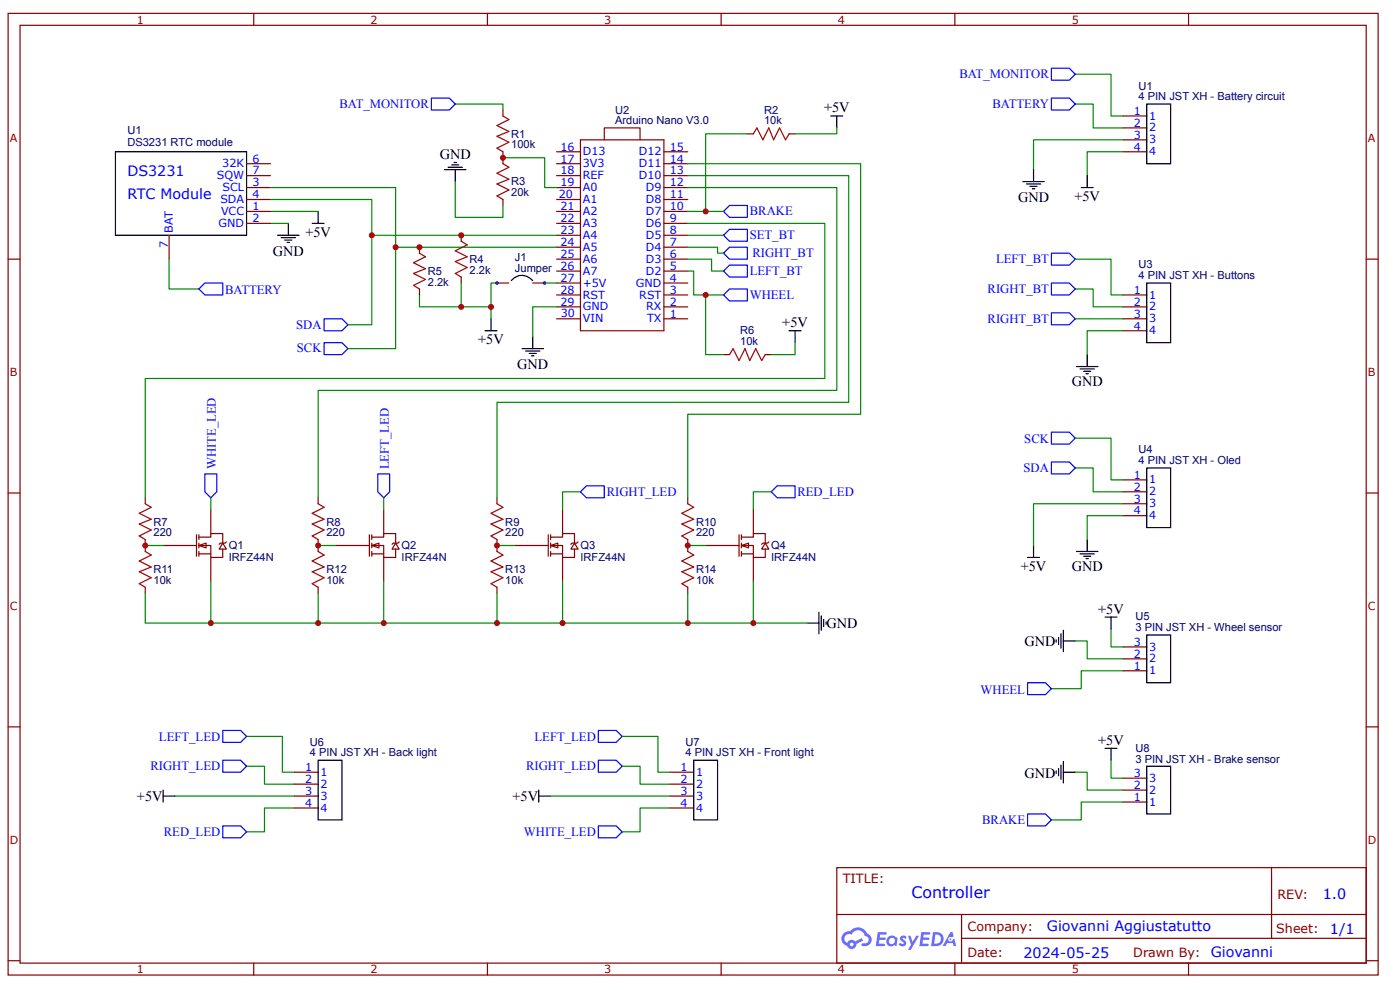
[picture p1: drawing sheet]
<svg xmlns="http://www.w3.org/2000/svg" width="297mm" height="210mm" viewBox="0 0 297 210" stroke-linecap="round" stroke-linejoin="round" font-family="sans-serif">
<g fill="none" stroke="#800" stroke-width=".25">
<path d="M1.7 2.8h290.7v203.9h-290.7zM4.3 5.4h285.5v198.8h-285.5zM53.8 2.8v2.6M103.4 2.8v2.6M153 2.8v2.6M202.6 2.8v2.6M252.1 2.8v2.6M1.7 54.9h2.6M289.8 54.9h2.6M1.7 104.5h2.6M289.8 104.5h2.6M1.7 154.1h2.6"/>
<path d="M289.8 154.1h2.6M177.5 184h112.3v20.2h-112.3zM177.6 193.9h112.1M204 198.9h85.7M204 193.9v10.1M269.8 184v14.9M1.7 203.7h2.6M53.8 204.2v2.5M103.4 204.2v2.5M153 204.2v2.5M202.6 204.2v2.5M252.1 204.2v2.5"/>
<path d="M289.8 203.7h2.6"/>
</g>
<g fill="#58f">
<path d="M191.1 198.5l.5-.2 .4 .1 .3 .3-.2 .4a.33 .33 0 0 0-.3-.3 .33 .33 0 0 0-.3 .1v.1a.85 .85 0 0 1 .7 .7 .85 .85 0 0 1-.3 .8l-.7 .1-.6-.4 .4-.4 .5 .3 .2-.1v-.2a.88 .88 0 0 1-.6-1.3z"/>
<path d="M192.6 198.4h.6l.4 1.3 .8-1.3h.6l-1.8 3h-.6l.7-1.1z"/>
<path d="M186.2 197.6h1.7l.2 .1-.1 .4h-1.3l-.1 .7h1.1l.2 .2-.2 .3h-1.1l-.2 .8h1.3l.1 .2-.1 .2-1.9 .1z"/>
<path d="M195.5 197.6h1.6l.2 .1v.4h-1.3l-.1 .7h1.1l.2 .2-.3 .3h-1.1l-.1 .8h1.2l.1 .2-.1 .2-1.9 .1z"/>
<path d="M201.6 197.6h.5l.2 .9-.4 .2a.49 .49 0 0 0-.7 .2 .49 .49 0 0 0 .3 .7 .49 .49 0 0 0 .6-.4l.4-.2 .4 1.6h-.6l-.2-.7h-1.2l-.3 .7h-.6z"/>
<path d="M197.9 197.6l-.4 3h1a1.51 1.51 0 0 0 1.7-1.5 1.51 1.51 0 0 0-1.8-1.5zM198.4 198.1a1.02 1.02 0 0 1 1.2 1.2 1.02 1.02 0 0 1-1.4 .8z"/>
<path d="M188.5 198.6a1.11 1.11 0 0 0-.3 1.6 1.11 1.11 0 0 0 1.6 .2l.4 .2 .2-1.7-.4-.2a1.01 1.01 0 0 0-1.5-.1zM188.5 199.5a.66 .66 0 0 1 1.3 0 .66 .66 0 0 1-1.3 0z"/>
<path d="M179 197.9a1.58 1.58 0 0 0 .7 2.6 1.01 1.01 0 0 0 1.2 .7 1.01 1.01 0 0 0 .8-1.1l1.4-.7-.3-.5-1.4 .7a1.02 1.02 0 0 0-1.7 .3 .99 .99 0 0 1-.4-1.4 .99 .99 0 0 1 1.4-.3 1.48 1.48 0 0 1 1.5-1 1.48 1.48 0 0 1 1.3 1.2 .82 .82 0 0 1 .8 1.1 .82 .82 0 0 1-1.2 .5l-.3 .1v.3a1.4 1.4 0 0 0 2-.6 1.4 1.4 0 0 0-.9-1.9 2.19 2.19 0 0 0-3.6-.5l-.8 .1zM180.3 200.2a.4 .4 0 0 1 .8 0 .4 .4 0 0 1-.8 0z"/>
<circle cx="201.6" cy="199.1" r=".19"/>
</g>
<path d="M153.5 57.5l1.3-1.3h3.8v2.5h-3.8zM153.5 53.7l1.3-1.3h3.8v2.5h-3.8zM153.5 49.9l1.3-1.3h3.8v2.5h-3.8zM68.8 72.7h3.8l1.2 1.2-1.2 1.3h-3.8zM68.8 67.6h3.8l1.2 1.3-1.2 1.2h-3.8z" fill="none" stroke="#00f" stroke-width=".25"/>
<path d="M42.2 115.7l1.5-.6v1.1z" fill="#fefefe"/>
<path d="M42.2 115.7l1.5-.6v1.1z" fill="none" stroke="#800" stroke-width=".25"/>
<path d="M47.3 115.1l.7 1.3h-1.5z" fill="#fefefe"/>
<path d="M34.6 115.7h7.1M41.7 113.4v4.5M42.2 113.9h2.5v-.8h2.6v2M42.2 115.7h2.5v2.5h2.6v-1.8M42.2 117.4h2.5M42.2 113.4v1M42.2 115.1v1.1M42.2 116.9v1M44.7 108.1v5M44.7 118.2v5M47.3 115.1l.7 1.3h-1.5zM48 114.9l-.2 .2h-1.1l-.2 .3" fill="none" stroke="#800" stroke-width=".25"/>
<path d="M78.9 115.7l1.5-.6v1.1z" fill="#fefefe"/>
<path d="M78.9 115.7l1.5-.6v1.1z" fill="none" stroke="#800" stroke-width=".25"/>
<path d="M83.9 115.1l.8 1.3h-1.5z" fill="#fefefe"/>
<path d="M71.3 115.7h7.1M78.4 113.4v4.5M78.9 113.9h2.5v-.8h2.5v2M78.9 115.7h2.5v2.5h2.5v-1.8M78.9 117.4h2.5M78.9 113.4v1M78.9 115.1v1.1M78.9 116.9v1M81.4 108.1v5M81.4 118.2v5M83.9 115.1l.8 1.3h-1.5zM84.7 114.9l-.3 .2h-1l-.2 .3" fill="none" stroke="#800" stroke-width=".25"/>
<path d="M116.8 115.7l1.5-.6v1.1z" fill="#fefefe"/>
<path d="M116.8 115.7l1.5-.6v1.1z" fill="none" stroke="#800" stroke-width=".25"/>
<path d="M121.9 115.1l.7 1.3h-1.5z" fill="#fefefe"/>
<path d="M109.2 115.7h7.1M116.3 113.4v4.5M116.8 113.9h2.5v-.8h2.6v2M116.8 115.7h2.5v2.5h2.6v-1.8M116.8 117.4h2.5M116.8 113.4v1M116.8 115.1v1.1M116.8 116.9v1M119.3 108.1v5M119.3 118.2v5M121.9 115.1l.7 1.3h-1.5zM122.6 114.9l-.2 .2h-1l-.3 .3" fill="none" stroke="#800" stroke-width=".25"/>
<path d="M157.3 115.7l1.5-.6v1.1z" fill="#fefefe"/>
<path d="M157.3 115.7l1.5-.6v1.1z" fill="none" stroke="#800" stroke-width=".25"/>
<path d="M162.3 115.1l.8 1.3h-1.5z" fill="#fefefe"/>
<g fill="none" stroke="#800" stroke-width=".25">
<path d="M52.3 39.8h5.1M52.3 37.2h5.1M52.3 34.7h5.1M106.7 23.3v1.3M106.7 32.2v2.5M118.1 39.8h5M118.1 37.2h5M118.1 34.7h5M118.1 32.2h5M123.1 29.6h17.7v40.5h-17.7zM128.2 29.6v-2.5h7.6v2.5M140.8 39.8h5.1"/>
<path d="M140.8 37.2h5.1M140.8 34.7h5.1M140.8 32.2h5.1M158.6 28.4h1.2M167.4 28.4h1.3M238.2 32.2h5.1M238.2 29.6h5.1M238.2 24.6h5.1M238.2 27.1h5.1M35.9 49.9v5M52.3 44.8h5.1M52.3 42.3h5.1"/>
<path d="M52.3 47.4h5.1M89 52.4v1.3M97.8 49.9v1.2M97.8 58.7v1.3M106.7 42.3v1.3M118.1 44.8h5M118.1 42.3h5M118.1 47.4h5M118.1 57.5h5M118.1 54.9h5M118.1 52.4h5M118.1 49.9h5"/>
<path d="M140.8 44.8h5.1M140.8 42.3h5.1M140.8 47.4h5.1M140.8 57.5h5.1M140.8 54.9h5.1M140.8 52.4h5.1M140.8 49.9h5.1M89 61.3v1.2M105.4 60h2.6M113 60h2.6M118.1 67.6h5M118.1 65.1h5"/>
<path d="M118.1 62.5h5M118.1 60h5M140.8 67.6h5.1M140.8 65.1h5.1M140.8 62.5h5.1M140.8 60h5.1M153.5 75.2h1.3M162.3 75.2h1.3M238.2 67.6h5.1M238.2 65.1h5.1M238.2 62.5h5.1M238.2 70.1h5.1"/>
<path d="M30.8 105.5v1.3M30.8 114.4v2.5M67.5 105.5v1.3M67.5 114.4v2.5M105.4 105.5v1.3M105.4 114.4v2.5M145.9 105.5v1.3M145.9 114.4v2.5M149.7 115.7h7.1M156.8 113.4v4.5M157.3 113.9h2.5v-.8h2.5v2M157.3 115.7h2.5v2.5h2.5v-1.8"/>
<path d="M157.3 117.4h2.5M157.3 113.4v1M157.3 115.1v1.1M157.3 116.9v1M159.8 108.1v5M159.8 118.2v5M162.3 115.1l.8 1.3h-1.5zM163.1 114.9l-.2 .2h-1.1l-.2 .3M238.2 101.7h5.1M238.2 104.3h5.1M238.2 106.8h5.1M238.2 109.3h5.1"/>
<path d="M30.8 124.5v1.3M67.5 124.5v1.3M105.4 124.5v1.3M145.9 124.5v1.3M238.2 139.7h5.1M238.2 137.2h5.1M238.2 142.2h5.1M62.4 163.7h5.1M62.4 166.2h5.1M62.4 168.8h5.1M62.4 171.3h5.1M142.1 163.7h5.1"/>
<path d="M142.1 166.2h5.1M142.1 168.8h5.1M142.1 171.3h5.1M238.2 170h5.1M238.2 167.5h5.1M238.2 165h5.1"/>
</g>
<g fill="none" stroke="#a00000" stroke-width=".25">
<path d="M106.7 24.6l1.3 .7-2.6 1.3 2.6 1.3-2.6 1 2.6 1.3-2.6 1.2 1.3 .8M106.7 34.7l1.3 .8-2.6 1.2 2.6 1.3-2.6 1 2.6 1.3-2.6 1.2 1.3 .8M159.8 28.4l.8-1.3 1.2 2.5 1.3-2.5 1 2.5 1.3-2.5 1.2 2.5 .8-1.2M89 53.7l1.3 .7-2.6 1.3 2.6 1.3-2.6 1 2.6 1.2-2.6 1.3 1.3 .8M97.8 51.1l1.3 .8-2.5 1.3 2.5 1.2-2.5 1 2.5 1.3-2.5 1.3 1.2 .7M154.8 75.2l.7-1.3 1.3 2.5 1.2-2.5 1.1 2.5 1.2-2.5 1.3 2.5 .7-1.2M30.8 116.9l1.3 .8-2.6 1.2 2.6 1.3-2.6 1 2.6 1.3-2.6 1.2 1.3 .8M30.8 106.8l1.3 .8-2.6 1.2 2.6 1.3-2.6 1 2.6 1.3-2.6 1.2 1.3 .8M67.5 116.9l1.3 .8-2.6 1.2 2.6 1.3-2.6 1 2.6 1.3-2.6 1.2 1.3 .8M67.5 106.8l1.3 .8-2.6 1.2 2.6 1.3-2.6 1 2.6 1.3-2.6 1.2 1.3 .8M105.4 116.9l1.3 .8-2.5 1.2 2.5 1.3-2.5 1 2.5 1.3-2.5 1.2 1.2 .8M105.4 106.8l1.3 .8-2.5 1.2 2.5 1.3-2.5 1 2.5 1.3-2.5 1.2 1.2 .8"/>
<path d="M145.9 116.9l1.3 .8-2.6 1.2 2.6 1.3-2.6 1 2.6 1.3-2.6 1.2 1.3 .8M145.9 106.8l1.3 .8-2.6 1.2 2.6 1.3-2.6 1 2.6 1.3-2.6 1.2 1.3 .8"/>
</g>
<g fill="none" stroke="#080" stroke-width=".25">
<path d="M228.1 15.7h7.6v8.9h2.5M57.4 39.8h26.5v12.6M96.6 22.1h10.1v1.2M96.6 38.5v7.6h10.1v-2.5M106.7 33.4h8.9v6.4h2.5M145.9 39.8h31.6v43h-110v22.7M145.9 37.2h34.2v48.1h-74.7v20.2M145.9 34.7h36.7v53.1h-36.7v17.7M158.6 28.4h-8.9v16.4M177.5 27.1v1.3h-8.8M228.1 22.1h3.8v5h6.3M238.2 29.6h-18.9v6.4"/>
<path d="M238.2 32.2h-7.6v5M35.9 54.9v6.4h6.3M57.4 42.3h21.5v7.6M57.4 47.4h3.8M57.4 44.8h10.1M118.1 52.4h-34.2v21.5h-10.1M118.1 49.9h-39.2v19h-5.1M145.9 52.4h6.3v1.3h1.3M145.9 54.9h5.1v2.6h2.5M145.9 47.4h29.1v32.8h-144.2v25.3M145.9 57.5h1.3v5h6.3M145.9 44.8h7.6"/>
<path d="M145.9 49.9h7.6M228.1 54.9h7.6v7.6h2.5M89 62.5v2.6h15.2v2.5M97.8 60v5.1M105.4 60h-1.2v5.1M115.6 60h2.5M118.1 65.1h-5.1v6.3M149.7 62.5v12.7h3.8M168.7 72.7v2.5h-5.1M228.1 61.3h3.8v3.8h6.3M228.1 67.6h10.1M238.2 70.1h-7.6v5.1"/>
<path d="M228.1 99.2h3.8v5.1h6.3M228.1 92.9h7.6v8.8h2.5M30.8 115.7h3.8M44.7 105.5v2.6M67.5 115.7h3.8M81.4 105.5v2.6M105.4 115.7h3.8M123.1 104.3h-3.8v3.8M145.9 115.7h3.8M163.6 104.3h-3.8v3.8M238.2 109.3h-7.6v5.1M238.2 106.8h-18.9v8.9"/>
<path d="M44.7 123.2v8.9M67.5 125.8v6.3M81.4 123.2v8.9M105.4 125.8v6.3M119.3 123.2v8.9M145.9 125.8v6.3M159.8 123.2v8.9h-129v-6.3M159.8 132.1h11.4M228.1 135.9h2.5v3.8h7.6M235.7 133.4v3.8h2.5M52.3 156.1h7.6v7.6h2.5M132 156.1h7.6v7.6h2.5"/>
<path d="M238.2 142.2h-8.8v3.8h-6.3M37.1 168.8h25.3M52.3 162.4h3.8v3.8h6.3M62.4 171.3h-6.3v5.1h-3.8M116.8 168.8h25.3M132 162.4h3.8v3.8h6.3M142.1 171.3h-6.3v5.1h-3.8M228.1 163.7h2.5v3.8h7.6M235.7 161.2v3.8h2.5M238.2 170h-8.8v3.8h-6.3"/>
</g>
<g fill="none" stroke="#00f" stroke-width=".25">
<path d="M223.1 14.5h3.8l1.2 1.2-1.2 1.3h-3.8zM91.5 20.8h3.8l1.3 1.3-1.3 1.2h-3.8zM223.1 20.8h3.8l1.2 1.3-1.2 1.2h-3.8zM153.5 44.8l1.3-1.2h3.8v2.5h-3.8zM223.1 53.7h3.8l1.2 1.2-1.2 1.3h-3.8zM42.2 61.3l1.3-1.3h3.8v2.5h-3.8zM153.5 62.5l1.3-1.2h3.8v2.5h-3.8zM223.1 60h3.8l1.2 1.3-1.2 1.2h-3.8zM223.1 66.3h3.8l1.2 1.3-1.2 1.3h-3.8zM223.1 91.6h3.8l1.2 1.3-1.2 1.3h-3.8zM223.1 97.9h3.8l1.2 1.3-1.2 1.3h-3.8zM43.5 100.5h2.5v3.8l-1.3 1.2-1.2-1.2z"/>
<path d="M80.1 100.5h2.6v3.8l-1.3 1.2-1.3-1.2zM123.1 104.3l1.3-1.3h3.8v2.5h-3.8zM163.6 104.3l1.3-1.3h3.8v2.5h-3.8zM47.3 154.9h3.7l1.3 1.2-1.3 1.3h-3.7zM126.9 154.9h3.8l1.3 1.2-1.3 1.3h-3.8zM218 144.7h3.8l1.3 1.3-1.3 1.3h-3.8zM47.3 161.2h3.7l1.3 1.2-1.3 1.3h-3.7zM47.3 175.1h3.7l1.3 1.3-1.3 1.2h-3.7zM126.9 175.1h3.8l1.3 1.3-1.3 1.2h-3.8zM126.9 161.2h3.8l1.3 1.2-1.3 1.3h-3.8zM218 172.6h3.8l1.3 1.2-1.3 1.3h-3.8z"/>
<circle cx="105.4" cy="60" r=".25"/>
<circle cx="115.6" cy="60" r=".25"/>
</g>
<g fill="none" stroke="#000" stroke-width=".25">
<path d="M24.5 32.2h27.8v17.7h-27.8zM94.3 36h4.6M95.1 35.5h3M95.8 35h1.5M96.3 34.5h.5M96.6 36v2.5M176.3 24.6h2.5M177.5 24.6v2.5M217 38.5h4.5M217.7 39h3.1M218.5 39.5h1.5M219.3 36v2.5"/>
<path d="M229.4 39.8h2.5M230.6 37.2v2.6M243.3 22.1h5.1v12.6h-5.1zM58.9 49.9h4.5M59.6 50.4h3.1M60.4 50.9h1.5M60.9 51.4h.5M61.2 47.4v2.5M66.2 47.4h2.6M67.5 44.8v2.6M108.5 59.5a2.89 2.89 0 0 1 4.5 0M219 40h.5"/>
<path d="M102.9 70.1h2.5M104.2 67.6v2.5M110.7 73.9h4.6M111.5 74.4h3M112.3 74.9h1.5M112.8 75.4h.5M113 71.4v2.5M167.4 70.1h2.5M168.7 70.1v2.6M228.4 77.7h4.5M229.1 78.2h3.1M229.9 78.7h1.5"/>
<path d="M230.4 79.2h.5M230.6 75.2v2.5M243.3 60h5.1v12.7h-5.1zM243.3 99.2h5.1v12.7h-5.1zM218 118.2h2.5M219.3 115.7v2.5M228.4 116.9h4.5M229.1 117.4h3.1M229.9 117.9h1.5M230.4 118.4h.5M230.6 114.4v2.5M171.2 132.1h2.5"/>
<path d="M173.7 129.8v4.6M174.2 130.6v3M174.7 131.3v1.6M175.3 131.8v.5M224.1 135.6v.5M224.6 135.1v1.5M225.1 134.4v3M225.6 135.9h2.5M225.6 133.6v4.6M234.4 130.8h2.6M235.7 130.8v2.6M243.3 134.6h5.1v10.1h-5.1z"/>
<path d="M234.4 158.7h2.6M235.7 158.7v2.5M34.6 168.8h2.5M34.6 167.5v2.5M67.5 161.2h5.1v12.6h-5.1zM114.3 168.8h2.5M114.3 167.5v2.5M147.2 161.2h5v12.6h-5zM224.1 163.5v.5M224.6 163v1.5M225.1 162.2v3M225.6 161.4v4.6"/>
<path d="M225.6 163.7h2.5M243.3 162.4h5.1v10.2h-5.1z"/>
</g>
<g fill="#c00">
<circle cx="145.9" cy="132.1" r=".63"/>
<circle cx="119.3" cy="132.1" r=".63"/>
<circle cx="105.4" cy="132.1" r=".63"/>
<circle cx="81.4" cy="132.1" r=".63"/>
<circle cx="67.5" cy="132.1" r=".63"/>
<circle cx="30.8" cy="115.7" r=".63"/>
<circle cx="67.5" cy="115.7" r=".63"/>
<circle cx="105.4" cy="115.7" r=".63"/>
<circle cx="145.9" cy="115.7" r=".63"/>
<circle cx="149.7" cy="44.8" r=".63"/>
<circle cx="149.7" cy="62.5" r=".63"/>
<circle cx="78.9" cy="49.9" r=".63"/>
<circle cx="83.9" cy="52.4" r=".63"/>
<circle cx="106.7" cy="33.4" r=".63"/>
<circle cx="89" cy="52.4" r=".63"/>
<circle cx="97.8" cy="49.9" r=".63"/>
<circle cx="97.8" cy="65.1" r=".63"/>
<circle cx="104.2" cy="65.1" r=".63"/>
<circle cx="44.7" cy="132.1" r=".63"/>
<circle cx="159.8" cy="132.1" r=".63"/>
</g>
<text font-size="3.4" fill="#00f" x="193.4" y="190.4">Controller</text>
<g font-size="3">
<text x="174.8" y="23.8">+5V</text>
<text x="93.3" y="33.7">GND</text>
<text x="216" y="42.9">GND</text>
<text x="227.9" y="42.6">+5V</text>
<text x="64.8" y="50.1">+5V</text>
<text x="57.9" y="54.2">GND</text>
<text x="166" y="69.3">+5V</text>
<text x="101.5" y="72.9">+5V</text>
<text x="109.7" y="78.3">GND</text>
<text x="227.4" y="81.8">GND</text>
<text x="216.6" y="121">+5V</text>
<text x="227.4" y="121">GND</text>
<text x="233" y="130.1">+5V</text>
<text x="175.4" y="133.2">GND</text>
<text x="217.4" y="137">GND</text>
<text x="233" y="158">+5V</text>
<text x="217.4" y="164.8">GND</text>
<text x="29.1" y="169.8">+5V</text>
<text x="108.7" y="169.8">+5V</text>
</g>
<g font-size="3" fill="#00f">
<text x="27" y="37.2">DS3231</text>
<text x="27" y="42.3">RTC Module</text>
<text x="280.6" y="190.6">1.0</text>
<text x="222.1" y="197.5">Giovanni Aggiustatutto</text>
<text x="282.2" y="198">1/1</text>
<text x="217.1" y="203">2024-05-25</text>
<text x="256.9" y="203">Giovanni</text>
</g>
<g font-size="2.7" fill="#00f">
<text x="203.5" y="16.6">BAT_MONITOR</text>
<text x="72" y="22.9">BAT_MONITOR</text>
<text x="210.6" y="22.8">BATTERY</text>
<text x="159.1" y="45.7">BRAKE</text>
<text x="159.1" y="50.8">SET_BT</text>
<text x="159.1" y="58.4">LEFT_BT</text>
<text x="159.6" y="54.6">RIGHT_BT</text>
<text x="211.3" y="55.8">LEFT_BT</text>
<text x="47.8" y="62.3">BATTERY</text>
<text x="159.1" y="63.4">WHEEL</text>
<text x="209.5" y="62.1">RIGHT_BT</text>
<text x="62.9" y="69.8">SDA</text>
<text x="209.5" y="68.4">RIGHT_BT</text>
<text x="63" y="74.7">SCK</text>
<text x="217.3" y="93.8">SCK</text>
<text x="45.8" y="99.5" transform="rotate(-90 45.8 99.5)">WHITE_LED</text>
<text x="82.5" y="99.5" transform="rotate(-90 82.5 99.5)">LEFT_LED</text>
<text x="217.2" y="100.1">SDA</text>
<text x="128.7" y="105.2">RIGHT_LED</text>
<text x="169.2" y="105.2">RED_LED</text>
<text x="208" y="147.1">WHEEL</text>
<text x="33.7" y="157">LEFT_LED</text>
<text x="113.4" y="157">LEFT_LED</text>
<text x="31.9" y="163.3">RIGHT_LED</text>
<text x="111.6" y="163.3">RIGHT_LED</text>
<text x="34.8" y="177.2">RED_LED</text>
<text x="111.2" y="177.2">WHITE_LED</text>
<text x="208.4" y="174.7">BRAKE</text>
</g>
<g font-size="2.7" fill="#800">
<text x="178.8" y="187.2">TITLE:</text>
<text x="271" y="190.6">REV:</text>
<text x="205.3" y="197.4">Company:</text>
<text x="270.8" y="197.9">Sheet:</text>
<text x="205.3" y="202.9">Date:</text>
<text x="240.4" y="203">Drawn By:</text>
</g>
<g font-size="2.4" fill="#800">
<text x="29" y="5">1</text>
<text x="78.6" y="5">2</text>
<text x="128.2" y="5">3</text>
<text x="177.8" y="5">4</text>
<text x="227.4" y="5">5</text>
<text x="2.1" y="30.2">A</text>
<text x="290.2" y="30.2">A</text>
<text x="2.1" y="79.7">B</text>
<text x="290.2" y="79.7">B</text>
<text x="2.1" y="129.3">C</text>
<text x="290.2" y="129.3">C</text>
<text x="2.1" y="178.9">D</text>
<text x="290.2" y="178.9">D</text>
<text x="29" y="206.3">1</text>
<text x="78.6" y="206.3">2</text>
<text x="128.2" y="206.3">3</text>
<text x="177.8" y="206.3">4</text>
<text x="227.4" y="206.3">5</text>
</g>
<g font-size="2.4" fill="#000080">
<text x="241.5" y="21.2">4 PIN JST XH - Battery circuit</text>
<text x="241.5" y="19">U1</text>
<text x="27" y="28.4">U1</text>
<text x="108.5" y="29.2">R1</text>
<text x="130.5" y="26.4">Arduino Nano V3.0</text>
<text x="130.5" y="24.1">U2</text>
<text x="162.1" y="26.4">10k</text>
<text x="162.1" y="24.1">R2</text>
<text x="27" y="30.9">DS3231 RTC module</text>
<text x="108.5" y="31.4">100k</text>
<text x="108.5" y="41.5">20k</text>
<text x="108.5" y="39.3">R3</text>
<text x="90.8" y="58.3">R5</text>
<text x="99.6" y="58.1">2.2k</text>
<text x="99.6" y="55.8">R4</text>
<text x="109.2" y="57.6">Jumper</text>
<text x="109.2" y="55.4">J1</text>
<text x="241.5" y="59.1">4 PIN JST XH - Buttons</text>
<text x="241.5" y="56.9">U3</text>
<text x="90.8" y="60.6">2.2k</text>
<text x="157" y="70.9">R6</text>
<text x="157" y="73.2">10k</text>
<text x="241.5" y="98.4">4 PIN JST XH - Oled</text>
<text x="241.5" y="96.1">U4</text>
<text x="32.6" y="113.7">220</text>
<text x="32.6" y="111.4">R7</text>
<text x="69.3" y="113.7">220</text>
<text x="69.3" y="111.4">R8</text>
<text x="107.2" y="113.7">220</text>
<text x="107.2" y="111.4">R9</text>
<text x="147.7" y="113.7">220</text>
<text x="147.7" y="111.4">R10</text>
<text x="48.5" y="118.8">IRFZ44N</text>
<text x="48.5" y="116.5">Q1</text>
<text x="85.2" y="118.8">IRFZ44N</text>
<text x="85.2" y="116.5">Q2</text>
<text x="123.1" y="118.8">IRFZ44N</text>
<text x="123.1" y="116.5">Q3</text>
<text x="163.6" y="118.8">IRFZ44N</text>
<text x="163.6" y="116.5">Q4</text>
<text x="32.6" y="123.8">10k</text>
<text x="32.6" y="121.6">R11</text>
<text x="69.3" y="123.8">10k</text>
<text x="69.3" y="121.6">R12</text>
<text x="107.2" y="123.8">10k</text>
<text x="107.2" y="121.6">R13</text>
<text x="147.7" y="123.8">10k</text>
<text x="147.7" y="121.6">R14</text>
<text x="240.9" y="131.5">U5</text>
<text x="240.9" y="133.9">3 PIN JST XH - Wheel sensor</text>
<text x="65.7" y="160.3">4 PIN JST XH - Back light</text>
<text x="65.7" y="158.1">U6</text>
<text x="145.4" y="160.3">4 PIN JST XH - Front light</text>
<text x="145.4" y="158.1">U7</text>
<text x="240.9" y="161.7">3 PIN JST XH - Brake sensor</text>
<text x="240.9" y="159.4">U8</text>
</g>
<g font-size="2.4" fill="#00f">
<text x="240.5" y="24.3">1</text>
<text x="240.5" y="26.9">2</text>
<text x="240.5" y="29.4">3</text>
<text x="243.8" y="25.4">1</text>
<text x="243.8" y="27.9">2</text>
<text x="47.2" y="35.5">32K</text>
<text x="53.6" y="34.5">6</text>
<text x="118.9" y="34.5">17</text>
<text x="118.9" y="31.9">16</text>
<text x="123.6" y="35.5">3V3</text>
<text x="123.6" y="32.9">D13</text>
<text x="135.5" y="35.5">D11</text>
<text x="135.5" y="32.9">D12</text>
<text x="142.1" y="34.5">14</text>
<text x="142.1" y="31.9">15</text>
<text x="240.5" y="31.9">4</text>
<text x="243.8" y="30.4">3</text>
<text x="243.8" y="32.9">4</text>
<text x="46" y="38">SQW</text>
<text x="47.2" y="40.5">SCL</text>
<text x="53.6" y="39.5">3</text>
<text x="53.6" y="37">7</text>
<text x="118.9" y="39.5">19</text>
<text x="118.9" y="37">18</text>
<text x="123.6" y="40.5">A0</text>
<text x="123.6" y="38">REF</text>
<text x="135.5" y="38">D10</text>
<text x="137" y="40.5">D9</text>
<text x="142.1" y="39.5">12</text>
<text x="142.1" y="37">13</text>
<text x="46.8" y="43.1">SDA</text>
<text x="46.9" y="45.6">VCC</text>
<text x="53.6" y="44.6">1</text>
<text x="53.6" y="42">4</text>
<text x="53.6" y="47.1">2</text>
<text x="118.6" y="42">20</text>
<text x="118.9" y="47.1">22</text>
<text x="118.9" y="44.6">21</text>
<text x="123.6" y="45.6">A2</text>
<text x="123.6" y="43.1">A1</text>
<text x="137" y="45.6">D7</text>
<text x="137" y="43.1">D8</text>
<text x="142.1" y="47.1">9</text>
<text x="142.1" y="44.6">10</text>
<text x="142.1" y="42">11</text>
<text x="35.6" y="52.7" transform="rotate(-90 35.6 52.7)">7</text>
<text x="36.6" y="49.4" transform="rotate(-90 36.6 49.4)">BAT</text>
<text x="46.4" y="48.1">GND</text>
<text x="118.9" y="52.2">24</text>
<text x="118.9" y="49.6">23</text>
<text x="123.6" y="53.2">A5</text>
<text x="123.6" y="50.6">A4</text>
<text x="123.6" y="48.1">A3</text>
<text x="137" y="53.2">D4</text>
<text x="137" y="50.6">D5</text>
<text x="137" y="48.1">D6</text>
<text x="142.1" y="52.2">7</text>
<text x="142.1" y="49.6">8</text>
<text x="118.9" y="59.8">27</text>
<text x="118.9" y="57.2">26</text>
<text x="118.9" y="54.7">25</text>
<text x="123.6" y="58.2">A7</text>
<text x="123.6" y="55.7">A6</text>
<text x="137" y="58.2">D2</text>
<text x="137" y="55.7">D3</text>
<text x="142.1" y="59.8">4</text>
<text x="142.1" y="57.2">5</text>
<text x="142.1" y="54.7">6</text>
<text x="118.9" y="64.8">29</text>
<text x="118.9" y="62.3">28</text>
<text x="123.6" y="65.8">GND</text>
<text x="123.6" y="63.3">RST</text>
<text x="123.6" y="60.8">+5V</text>
<text x="134.9" y="60.8">GND</text>
<text x="135.6" y="63.3">RST</text>
<text x="137.1" y="65.8">RX</text>
<text x="142.1" y="64.8">2</text>
<text x="142.1" y="62.3">3</text>
<text x="240.5" y="62.3">1</text>
<text x="240.5" y="64.8">2</text>
<text x="243.8" y="63.3">1</text>
<text x="243.8" y="65.8">2</text>
<text x="119" y="67.2">30</text>
<text x="123.6" y="68.4">VIN</text>
<text x="137.3" y="68.4">TX</text>
<text x="142.1" y="67.3">1</text>
<text x="240.5" y="67.3">3</text>
<text x="240.5" y="69.9">4</text>
<text x="243.8" y="68.4">3</text>
<text x="243.8" y="70.9">4</text>
<text x="240.5" y="101.5">1</text>
<text x="240.5" y="104">2</text>
<text x="240.5" y="106.5">3</text>
<text x="243.8" y="102.5">1</text>
<text x="243.8" y="105">2</text>
<text x="243.8" y="107.6">3</text>
<text x="240.5" y="109.1">4</text>
<text x="243.8" y="110.1">4</text>
<text x="240.5" y="136.9">3</text>
<text x="243.8" y="137.9">3</text>
<text x="240.5" y="142">1</text>
<text x="240.5" y="139.4">2</text>
<text x="243.8" y="143">1</text>
<text x="243.8" y="140.4">2</text>
<text x="64.7" y="163.5">1</text>
<text x="64.7" y="166">2</text>
<text x="68" y="164.5">1</text>
<text x="68" y="167">2</text>
<text x="144.4" y="163.5">1</text>
<text x="144.4" y="166">2</text>
<text x="147.7" y="164.5">1</text>
<text x="147.7" y="167">2</text>
<text x="240.5" y="167.3">2</text>
<text x="240.5" y="164.7">3</text>
<text x="243.8" y="165.7">3</text>
<text x="64.7" y="168.5">3</text>
<text x="64.7" y="171.1">4</text>
<text x="68" y="169.5">3</text>
<text x="68" y="172.1">4</text>
<text x="144.4" y="168.5">3</text>
<text x="144.4" y="171.1">4</text>
<text x="147.7" y="169.5">3</text>
<text x="147.7" y="172.1">4</text>
<text x="240.5" y="169.8">1</text>
<text x="243.8" y="170.8">1</text>
<text x="243.8" y="168.3">2</text>
</g>
</svg>
